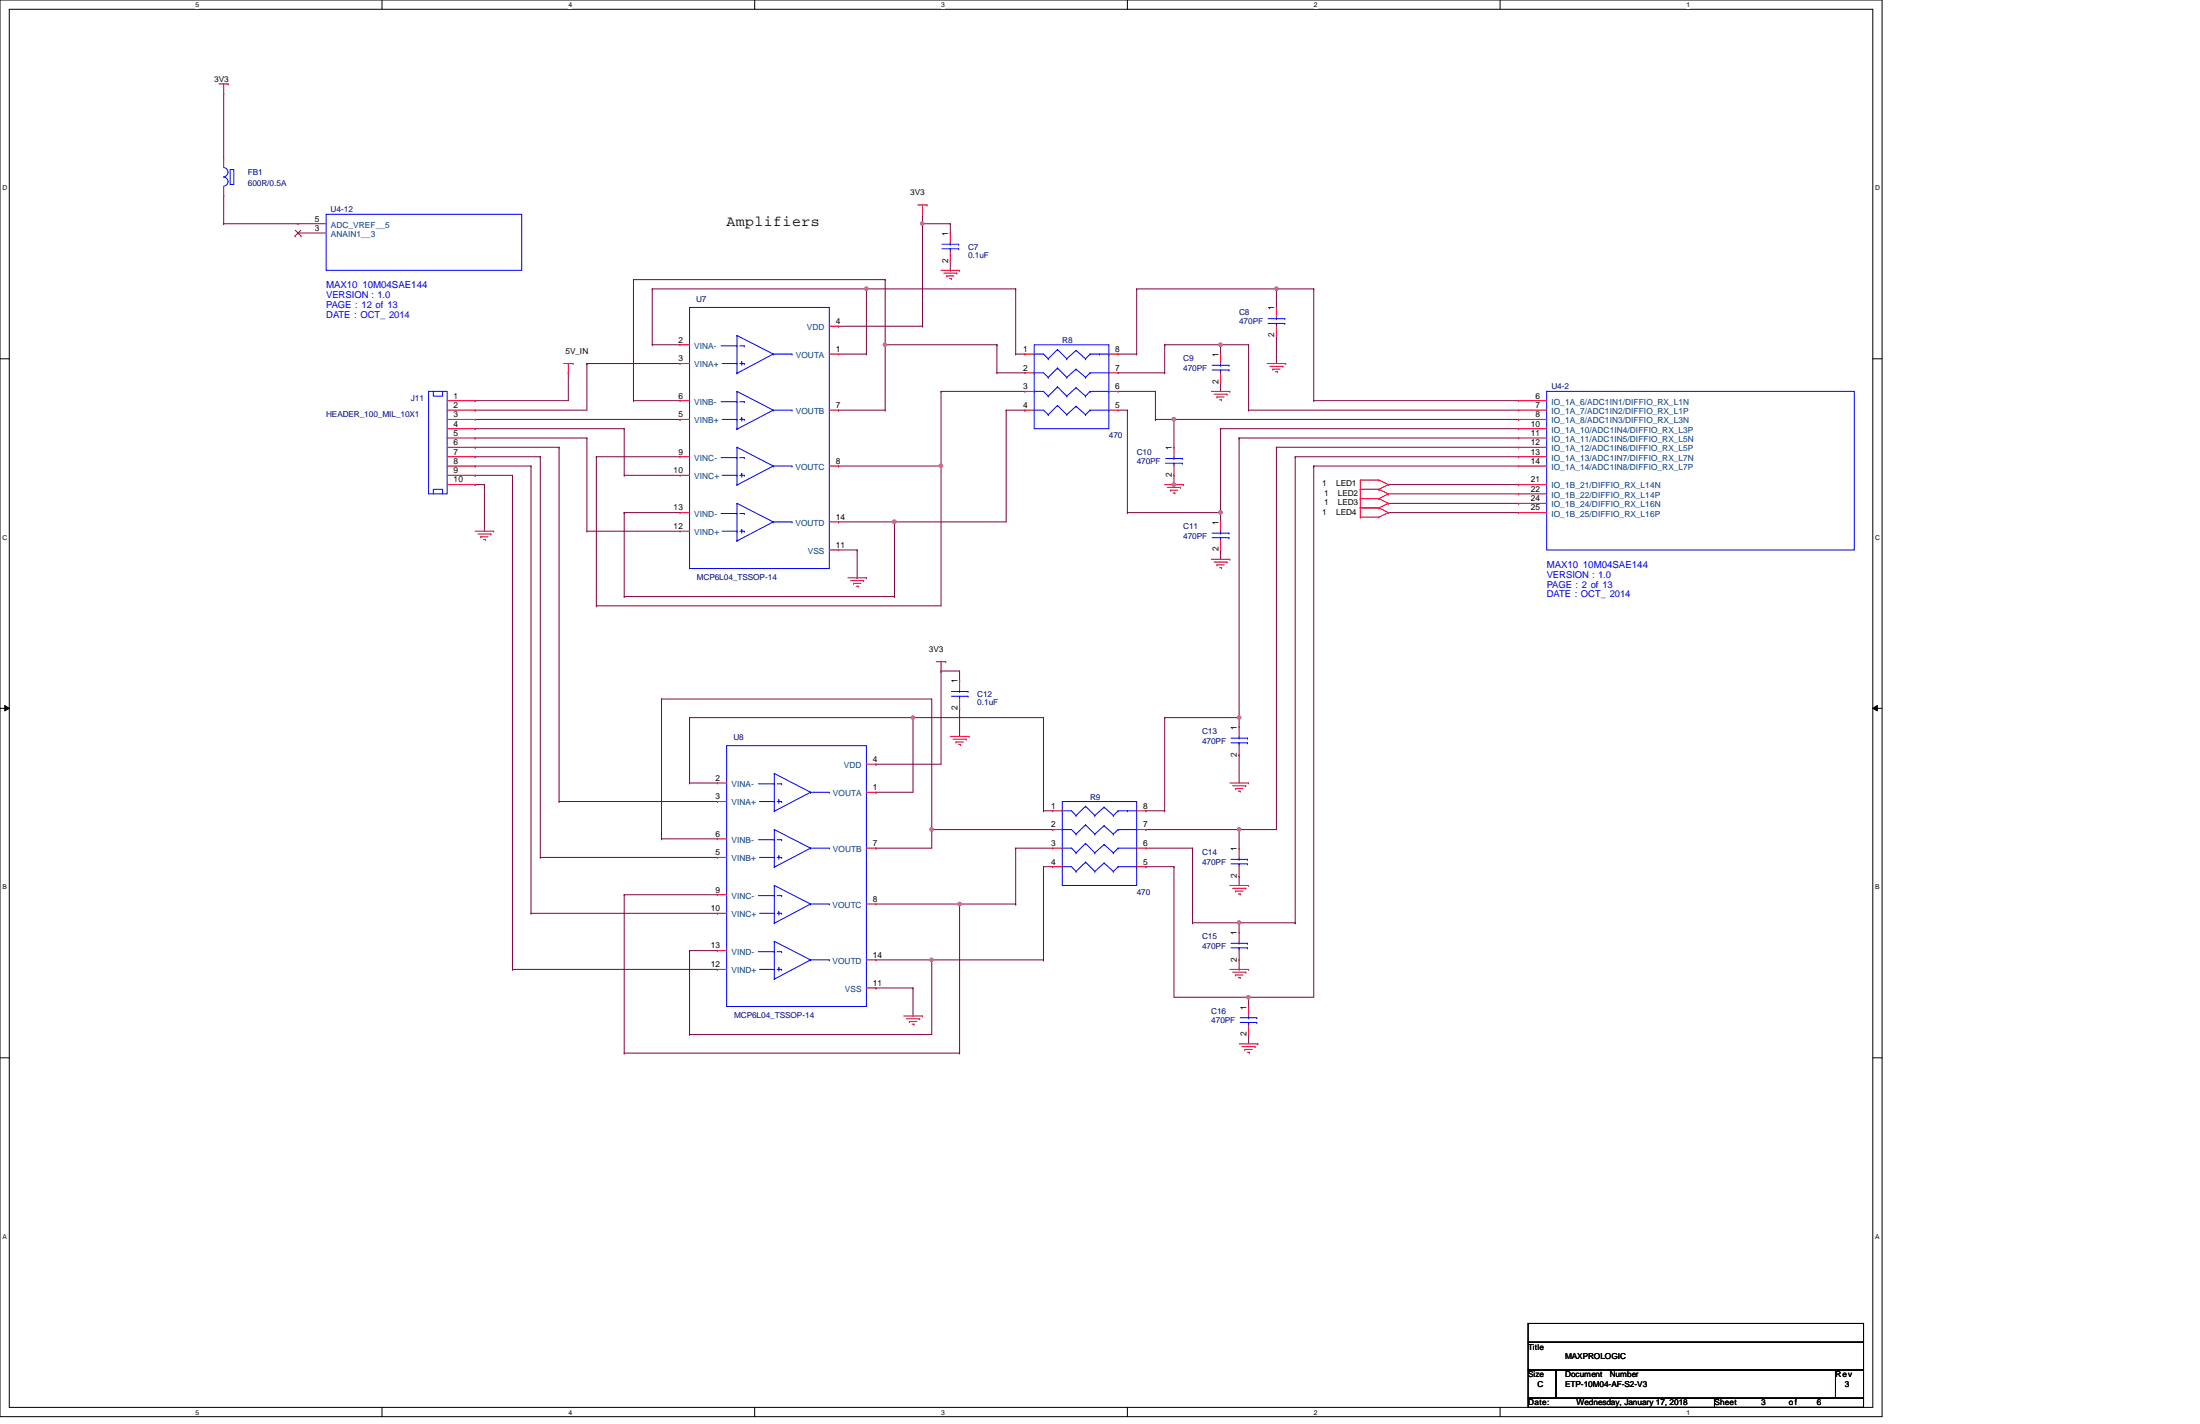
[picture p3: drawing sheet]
<svg xmlns="http://www.w3.org/2000/svg" width="432mm" height="279mm" viewBox="0 0 432 279" stroke-linecap="round" stroke-linejoin="round" font-family="sans-serif">
<path d="M0 0h369.4v278h-369.4zM1.8 1.8h365.8v274.3h-365.8z" fill="none" stroke="#000" stroke-width=".2"/>
<g fill="#fff">
<path d="M38.4 .2h.7v1.5h-.7z"/>
<path d="M38.4 276.4h.7v1.4h-.7z"/>
</g>
<path d="M75 0v1.8M75 276.1v1.9" fill="none" stroke="#000" stroke-width=".2"/>
<g fill="#fff">
<path d="M111.5 .2h.8v1.5h-.8z"/>
<path d="M111.5 276.4h.8v1.4h-.8z"/>
</g>
<path d="M148.1 0v1.8M148.1 276.1v1.9" fill="none" stroke="#000" stroke-width=".2"/>
<g fill="#fff">
<path d="M184.7 .2h.7v1.5h-.7z"/>
<path d="M184.7 276.4h.7v1.4h-.7z"/>
</g>
<path d="M221.3 0v1.8M221.3 276.1v1.9" fill="none" stroke="#000" stroke-width=".2"/>
<g fill="#fff">
<path d="M257.9 .2h.7v1.5h-.7z"/>
<path d="M257.9 276.4h.7v1.4h-.7z"/>
</g>
<path d="M294.4 0v1.8M294.4 276.1v1.9" fill="none" stroke="#000" stroke-width=".2"/>
<g fill="#fff">
<path d="M331 .2h.7v1.5h-.7z"/>
<path d="M331 276.4h.7v1.4h-.7z"/>
<path d="M.5 36.1h.9v1.5h-.9z"/>
<path d="M368 36.1h1v1.5h-1z"/>
<path d="M.5 104.7h.9v1.5h-.9z"/>
<path d="M368 104.7h1v1.5h-1z"/>
</g>
<path d="M0 70.4h1.8M367.6 70.4h1.8" fill="none" stroke="#000" stroke-width=".2"/>
<g fill="#fff">
<path d="M.5 173.3h.8v1.5h-.8z"/>
<path d="M368 173.3h.9v1.5h-.9z"/>
</g>
<path d="M0 139h1.8M.9 138.4l.9 .6-.9 .5zM367.6 139l.9-.6v1.1zM367.6 139h1.8" fill="none" stroke="#000" stroke-width=".2"/>
<path d="M.9 138.4l.9 .6-.9 .5zM367.6 139l.9-.6v1.1z" fill="#000"/>
<g fill="#fff">
<path d="M.5 241.9h.8v1.4h-.8z"/>
<path d="M368 241.9h.9v1.4h-.9z"/>
</g>
<path d="M0 207.6h1.8M367.6 207.6h1.8" fill="none" stroke="#000" stroke-width=".2"/>
<g fill="none" stroke="#800040" stroke-width=".2">
<path d="M124.3 54.9h.1M124.3 54.9v23.7M124.3 54.9h49.4M128 56.7h.1M128 56.7v10.9M128 56.7h71.3M170.1 56.7h.1M170.1 56.7v12.8M173.7 54.9h.1M199.3 56.7h.1M111.5 73.2h.1M111.5 73.2v5.4"/>
<path d="M115.2 71.3h.1M115.2 71.3v9.2h-21.9M115.2 71.3h18.3M124.3 78.6h.1M124.3 78.6h9.2M128 67.6h.1M128 67.6h5.5M164.6 69.5h5.5M170.1 69.5h.1M93.3 95.1h.1M93.3 87.8h.1M93.3 89.6h.1"/>
<path d="M93.3 91.4h.1M93.3 93.3h.1M93.3 84.1h.1M93.3 80.5h.1M93.3 95.1h1.8M93.3 87.8h16.4M93.3 89.6h12.7M93.3 91.4h10.9M93.3 93.3h7.3M93.3 84.1h29.2M95.1 95.1h.1M95.1 95.1v9.1"/>
<path d="M100.6 93.3h.1M100.6 93.3v96.9M104.2 91.4h.1M104.2 91.4v87.8M106 89.6h.1M106 89.6v78.6M109.7 87.8h.1M109.7 87.8v69.5M115.2 85.9h.1M115.2 85.9v18.3M117.1 89.6h.1M117.1 89.6h16.4"/>
<path d="M117.1 89.6v29.3M122.5 93.3h.1M122.5 84.1h.1M122.5 93.3h11M122.5 84.1v9.2M115.2 104.2h.1M115.2 104.2h18.3M117.1 118.9h.1M117.1 118.9h67.6M122.5 100.6h.1M122.5 117.1h.1M122.5 100.6v16.5"/>
<path d="M122.5 100.6h11M122.5 117.1h53.1M109.7 157.3h.1M109.7 157.3h31.1M104.2 179.2h.1M104.2 179.2h36.6M106 168.2h.1M106 168.2h34.8M100.6 190.2h.1M100.6 190.2h40.2"/>
</g>
<circle cx="170" cy="56.7" r=".35" fill="#f0f"/>
<circle cx="170" cy="56.7" r=".35" fill="none" stroke="#f0f" stroke-width=".2"/>
<g fill="none" stroke="#800040" stroke-width=".2">
<path d="M173.7 54.9v12.7M257.9 56.7h.1M257.9 56.7v21.9M93.3 78.6h.1M93.3 78.6h18.2M173.7 67.6h.1M173.7 67.6h22M195.7 67.6h.1M239.6 75h.1M239.6 67.6h.1M239.6 67.6v1.9M239.6 75v1.8"/>
<path d="M239.6 67.6h5.5M245.1 67.6h.1M245.1 67.6v12.9M257.9 78.6h.1M257.9 78.6h40.2M164.6 102.4h.1M164.6 102.4h11"/>
</g>
<circle cx="173.7" cy="67.6" r=".34" fill="#f0f"/>
<circle cx="173.7" cy="67.6" r=".34" fill="none" stroke="#f0f" stroke-width=".2"/>
<path d="M173.7 67.6v12.9M173.7 80.5h.1M239.6 107.9h.1M239.6 107.9v1.8M179.2 140.8h.1M179.2 140.8v14.6M179.2 140.8h25.6M204.8 140.8h.1" fill="none" stroke="#800040" stroke-width=".2"/>
<circle cx="179.2" cy="140.8" r=".34" fill="#f0f"/>
<circle cx="179.2" cy="140.8" r=".34" fill="none" stroke="#f0f" stroke-width=".2"/>
<path d="M182.9 137.2v25.6M135.3 153.6h.1M135.3 140.8h.1M135.3 153.6h5.5M135.3 140.8v12.8M182.9 162.8h.1" fill="none" stroke="#800040" stroke-width=".2"/>
<circle cx="182.8" cy="162.7" r=".34" fill="#f0f"/>
<circle cx="182.8" cy="162.7" r=".34" fill="none" stroke="#f0f" stroke-width=".2"/>
<g fill="none" stroke="#800040" stroke-width=".2">
<path d="M250.5 87.8h.1M250.5 87.8h47.6M250.5 87.8v75h-25.6M129.8 137.2h.1M129.8 137.2h53.1M129.8 137.2v27.4M184.7 131.7h.1M184.7 131.7h3.6M188.3 139h.1M188.3 139v5.5M129.8 164.6h.1M129.8 164.6h11"/>
<path d="M171.9 166.4h.1M171.9 166.4h11M243.2 162.8h.1M243.2 162.8v3.6"/>
</g>
<circle cx="243.2" cy="162.7" r=".34" fill="#f0f"/>
<circle cx="243.2" cy="162.7" r=".34" fill="none" stroke="#f0f" stroke-width=".2"/>
<g fill="none" stroke="#800040" stroke-width=".2">
<path d="M254.2 89.6h.1M254.2 89.6h43.9M254.2 89.6v91.5M257.9 91.4h.1M257.9 91.4h40.2M257.9 91.4v104.3h-12.8M184.7 131.7h.1M184.7 131.7v18.2M188.3 133.5h.1M188.3 131.7v1.8M243.2 148.1h.1M243.2 148.1v5.5"/>
<path d="M182.9 162.8h.1M182.9 162.8h23.7M182.9 162.8v3.6M206.6 162.8h.1M171.9 188.3h32.9M182.9 188.3h.1M182.9 188.3v14.7M204.8 188.3h.1M245.1 195.7h.1M254.2 181.1h.1"/>
</g>
<circle cx="182.8" cy="188.3" r=".34" fill="#f0f"/>
<circle cx="182.8" cy="188.3" r=".34" fill="none" stroke="#f0f" stroke-width=".2"/>
<path d="M171.9 177.4h16.4M188.3 177.4h.1M135.3 186.5h.1M135.3 186.5v16.5M179.2 193.8h.1M179.2 193.8v5.5M135.3 203h.1M135.3 203h47.6" fill="none" stroke="#800040" stroke-width=".2"/>
<circle cx="188.3" cy="177.4" r=".34" fill="#f0f"/>
<circle cx="188.3" cy="177.4" r=".34" fill="none" stroke="#f0f" stroke-width=".2"/>
<g fill="none" stroke="#800040" stroke-width=".2">
<path d="M243.2 85.9h.1M243.2 85.9v56.7M243.2 85.9h54.9M135.3 140.8h.1M135.3 140.8h43.9M171.9 155.4h.1M171.9 149.9h.1M171.9 155.4h7.3M171.9 149.9h12.8M228.6 140.8h14.6M243.2 140.8h.1M243.2 171.9h.1"/>
<path d="M243.2 171.9v1.8M135.3 186.5h.1M135.3 186.5h5.5M171.9 193.8h.1M171.9 193.8h7.3M245.1 195.7h.1M245.1 195.7v1.8"/>
</g>
<circle cx="243.2" cy="140.8" r=".34" fill="#f0f"/>
<circle cx="243.2" cy="140.8" r=".34" fill="none" stroke="#f0f" stroke-width=".2"/>
<g fill="none" stroke="#800040" stroke-width=".2">
<path d="M181.1 43.9h.1M181.1 42v1.9M223.1 56.7h27.4M250.5 56.7h.1M164.6 64h.1M164.6 64h16.5M164.6 80.5h.1M164.6 91.4h.1M164.6 80.5h9.1M164.6 91.4h20.1M122.5 175.6h.1M122.5 175.6h18.3"/>
<path d="M122.5 175.6v31M188.3 177.4h.1M188.3 177.4v29.2M188.3 177.4h11M199.3 177.4h.1M122.5 206.6h.1M122.5 206.6h65.8M188.3 206.6h.1"/>
</g>
<circle cx="250.5" cy="56.7" r=".35" fill="#f0f"/>
<circle cx="250.5" cy="56.7" r=".35" fill="none" stroke="#f0f" stroke-width=".2"/>
<path d="M250.5 56.7h.1M250.5 56.7v3.6M228.6 67.6h.1M228.6 67.6h11" fill="none" stroke="#800040" stroke-width=".2"/>
<circle cx="239.5" cy="67.6" r=".36" fill="#f0f"/>
<circle cx="239.5" cy="67.6" r=".36" fill="none" stroke="#f0f" stroke-width=".2"/>
<path d="M184.7 76.8v42.1M250.5 65.8h.1M250.5 65.8v5.5M184.7 91.4h.1M175.6 117.1h.1M175.6 102.4v14.7" fill="none" stroke="#800040" stroke-width=".2"/>
<circle cx="184.7" cy="91.4" r=".36" fill="#f0f"/>
<circle cx="184.7" cy="91.4" r=".36" fill="none" stroke="#f0f" stroke-width=".2"/>
<path d="M230.4 95.1h.1M230.4 93.3v1.8" fill="none" stroke="#800040" stroke-width=".2"/>
<circle cx="230.4" cy="95.1" r=".36" fill="#f0f"/>
<circle cx="230.4" cy="95.1" r=".36" fill="none" stroke="#f0f" stroke-width=".2"/>
<path d="M221.3 100.6h18.3M239.6 100.6h.1M239.6 100.6v1.8" fill="none" stroke="#800040" stroke-width=".2"/>
<circle cx="239.5" cy="100.5" r=".36" fill="#f0f"/>
<circle cx="239.5" cy="100.5" r=".36" fill="none" stroke="#f0f" stroke-width=".2"/>
<g fill="none" stroke="#800040" stroke-width=".2">
<path d="M43.9 18.3h.1M43.9 18.3v12.8M43.9 43.9h.1M43.9 43.9h14.6M250.5 56.7h.1M250.5 56.7h7.4M93.3 85.9h.1M93.3 82.3h40.2M93.3 85.9h21.9M133.5 82.3h.1M226.8 82.3h.1M226.8 82.3h3.6"/>
<path d="M245.1 80.5h.1M245.1 80.5h53M175.6 102.4h.1M175.6 102.4h21.9"/>
</g>
<circle cx="175.5" cy="102.4" r=".37" fill="#f0f"/>
<circle cx="175.5" cy="102.4" r=".37" fill="none" stroke="#f0f" stroke-width=".2"/>
<path d="M230.4 82.3h.1M230.4 82.3v5.5M230.4 82.3h67.7M239.6 84.1h.1M239.6 84.1v16.5M239.6 84.1h58.5M298.1 82.3h.1M243.2 190.2h.1M243.2 188.3v1.9" fill="none" stroke="#800040" stroke-width=".2"/>
<circle cx="230.4" cy="82.2" r=".36" fill="#f0f"/>
<circle cx="230.4" cy="82.2" r=".36" fill="none" stroke="#f0f" stroke-width=".2"/>
<g fill="none" stroke="#800040" stroke-width=".2">
<path d="M199.3 56.7h.1M199.3 56.7v12.8M223.1 56.7h.1M223.1 56.7v12.8M184.7 76.8h.1M184.7 76.8h16.5M195.7 73.2h.1M195.7 67.6h.1M195.7 73.2h5.5M195.7 67.6v5.6M199.3 69.5h.1M199.3 69.5h1.9"/>
<path d="M219.5 69.5h3.6M219.5 73.2h9.1M219.5 76.8h7.3M223.1 69.5h.1M226.8 76.8h.1M226.8 76.8v5.5M228.6 73.2h.1M228.6 67.6h.1M228.6 67.6v5.6M197.5 80.5h.1M197.5 80.5v21.9M197.5 80.5h3.7"/>
<path d="M201.2 80.5h.1M219.5 80.5h1.8M221.3 80.5h.1M221.3 80.5v20.1M226.8 82.3h.1M221.3 100.6h.1M204.8 159.1h.1M204.8 140.8h.1M204.8 159.1h1.8M204.8 140.8v18.3M199.3 166.4h.1M199.3 177.4h.1"/>
<path d="M199.3 166.4v11M199.3 166.4h7.3M204.8 170.1h.1M204.8 170.1v18.2M204.8 170.1h1.8M204.8 188.3h.1M230.4 195.7h14.7M245.1 195.7h.1"/>
</g>
<circle cx="245" cy="195.7" r=".34" fill="#f0f"/>
<circle cx="245" cy="195.7" r=".34" fill="none" stroke="#f0f" stroke-width=".2"/>
<path d="M224.9 170.1h.1M224.9 170.1h5.5M224.9 166.4h9.2M230.4 170.1h.1M230.4 170.1v25.6M234.1 166.4h.1M234.1 166.4v14.7M234.1 181.1h.1M234.1 181.1h9.1M243.2 181.1h.1" fill="none" stroke="#800040" stroke-width=".2"/>
<circle cx="243.2" cy="181" r=".34" fill="#f0f"/>
<circle cx="243.2" cy="181" r=".34" fill="none" stroke="#f0f" stroke-width=".2"/>
<path d="M181.1 43.9h.1M181.1 43.9h5.4M186.5 53h.1M186.5 43.9h.1M186.5 43.9v1.8M186.5 51.2v1.8M224.9 159.1h3.7M228.6 159.1h.1M228.6 140.8h.1M228.6 140.8v18.3" fill="none" stroke="#800040" stroke-width=".2"/>
<circle cx="181" cy="43.9" r=".34" fill="#f0f"/>
<circle cx="181" cy="43.9" r=".34" fill="none" stroke="#f0f" stroke-width=".2"/>
<g fill="none" stroke="#800040" stroke-width=".2">
<path d="M43.9 38.4h.1M43.9 38.4v5.5M181.1 43.9v20.1M181.1 64h.1M230.4 95.5h.1M230.4 95.1v.4M272.5 95.1h.1M272.5 96.9h.1M272.5 98.8h.1M272.5 95.1h25.6M272.5 96.9h25.6M272.5 98.8h25.6"/>
<path d="M164.6 107.9h3.6M168.2 107.9h.1M168.2 113.4h.1M168.2 107.9v5.5M272.5 100.6h.1M272.5 100.6h25.6M243.2 181.1h.1M243.2 181.1v1.8M243.2 181.1h11M254.2 181.1h.1M245.1 203h.1M245.1 203v1.8"/>
</g>
<g fill="none" stroke="#f00" stroke-width=".2">
<path d="M43 16.5h1.8M43.9 18.3h.1M43.9 16.5v1.8M44.8 16.5h.1M43.9 38.4h.1M43.9 31.1h.1M43.9 31.1v1.8M43.9 36.6v1.8M58.5 43.9h.1M58.5 45.7h.1M58.5 43.9h5.5M58.5 45.7h5.5"/>
<path d="M180.1 40.2h1.8M181.1 42h.1M181.1 40.2v1.8M181.9 40.2h.1M184.7 53h3.6M185.3 53.6h2.5M185.8 54.1h.1M185.8 54.1h1.4M186.4 54.7h.3M186.5 45.7h.1M186.5 51.2h.1M186.5 45.7v1.8"/>
<path d="M186.5 49.4v1.8M186.7 54.7h.1M187.8 53.6h.1M188.3 53h.1M87.8 78.6h5.5M93.3 78.6h.1M110.6 71.3h1.9M111.5 73.2h.1M111.5 71.3v1.9M112.5 71.3h.1M133.5 67.6h.1M133.5 71.3h.1"/>
<path d="M133.5 78.6h.1M133.5 71.3h1.8M133.5 78.6h1.8M133.5 67.6h1.8M162.8 69.5h1.8M162.8 64h1.8M164.6 69.5h.1M164.6 64h.1M201.2 69.5h.1M201.2 73.2h.1M201.2 76.8h.1M201.2 76.8h1.8"/>
<path d="M201.2 69.5h1.8M201.2 73.2h1.8M217.6 76.8h1.9M217.6 69.5h1.9M217.6 73.2h1.9M219.5 69.5h.1M219.5 76.8h.1M219.5 73.2h.1M237.7 76.8h3.7M238.3 77.3h2.5M238.8 77.9h.1M238.8 77.9h1.5"/>
<path d="M239.4 78.4h.3M239.6 69.5h.1M239.6 75h.1M239.6 69.5v1.8M239.6 73.2v1.8M239.7 78.4h.1M240.8 77.3h.1M241.4 76.8h.1M248.7 71.3h3.6M249.3 71.9h2.5M249.8 72.4h.1M249.8 72.4h1.4"/>
<path d="M250.4 72.9h.3M250.5 60.3h.1M250.5 65.8h.1M250.5 60.3v1.9M250.5 64v1.8M250.7 72.9h.1M251.8 71.9h.1M252.3 71.3h.1M298.1 78.6h.1M298.1 78.6h5.5M87.8 95.1h5.5M87.8 80.5h5.5"/>
<path d="M87.8 82.3h5.5M87.8 84.1h5.5M87.8 85.9h5.5M87.8 87.8h5.5M87.8 89.6h5.5M87.8 91.4h5.5M87.8 93.3h5.5M93.3 80.5h.1M93.3 82.3h.1M93.3 84.1h.1M93.3 85.9h.1M93.3 87.8h.1"/>
<path d="M93.3 89.6h.1M93.3 91.4h.1M93.3 93.3h.1M93.3 95.1h.1M133.5 82.3h.1M133.5 89.6h.1M133.5 93.3h.1M133.5 82.3h1.8M133.5 89.6h1.8M133.5 93.3h1.8M162.8 80.5h1.8M162.8 91.4h1.8"/>
<path d="M164.6 80.5h.1M164.6 91.4h.1M201.2 80.5h.1M201.2 80.5h1.8M217.6 80.5h1.9M219.5 80.5h.1M228.6 95.1h3.6M229.2 95.6h2.5M229.7 96.2h.1M229.7 96.2h1.4M230.3 96.7h.3M230.4 87.8h.1"/>
<path d="M230.4 93.3h.1M230.4 87.8v1.8M230.4 91.4v1.9M230.6 96.7h.1M231.7 95.6h.1M232.2 95.1h.1M267 94.2h.1M267 96h.1M267 97.8h.1M267 99.7h.1M267 94.2h3.6M267 94.2v7.3"/>
<path d="M267 96h3.6M267 97.8h3.6M267 99.7h3.6M270.6 94.2h.1M270.6 96h.1M270.6 97.8h.1M270.6 99.7h.1M270.6 94.2l1.9 .9M270.6 96l1.9 .9M270.6 97.8l1.9 1M270.6 99.7l1.9 .9M272.5 95.1h.1"/>
<path d="M272.5 96.9h.1M272.5 98.8h.1M272.5 95.1l-1.9 .9M272.5 96.9l-1.9 .9M272.5 98.8l-1.9 .9M298.1 80.5h.1M298.1 82.3h.1M298.1 84.1h.1M298.1 85.9h.1M298.1 87.8h.1M298.1 89.6h.1M298.1 91.4h.1"/>
<path d="M298.1 95.1h.1M298.1 96.9h.1M298.1 98.8h.1M298.1 95.1h5.5M298.1 80.5h5.5M298.1 82.3h5.5M298.1 84.1h5.5M298.1 85.9h5.5M298.1 87.8h5.5M298.1 89.6h5.5M298.1 91.4h5.5M298.1 96.9h5.5"/>
<path d="M298.1 98.8h5.5M93.3 104.2h3.6M93.8 104.8h2.6M94.4 105.3h.1M94.4 105.3h1.4M94.9 105.9h.4M95.3 105.9h.1M96.4 104.8h.1M96.9 104.2h.1M133.5 100.6h.1M133.5 104.2h.1M133.5 104.2h1.8"/>
<path d="M133.5 100.6h1.8M162.8 102.4h1.8M162.8 107.9h1.8M164.6 102.4h.1M164.6 107.9h.1M166.4 113.4h3.7M167 113.9h2.5M167.5 114.5h.1M167.5 114.5h1.5M168.1 115h.3M168.4 115h.1M169.5 113.9h.1"/>
<path d="M170.1 113.4h.1M237.7 109.7h3.7M238.3 110.3h2.5M238.8 110.8h.1M238.8 110.8h1.5M239.4 111.4h.3M239.6 102.4h.1M239.6 107.9h.1M239.6 102.4v1.8M239.6 106v1.9M239.7 111.4h.1M240.8 110.3h.1"/>
<path d="M241.4 109.7h.1M267 101.5h.1M267 101.5h3.6M270.6 101.5h.1M272.5 100.6h.1M272.5 100.6l-1.9 .9M298.1 100.6h.1M298.1 100.6h5.5M183.8 129.8h1.8M184.7 131.7h.1M184.7 129.8v1.9M185.6 129.8h.1"/>
<path d="M188.3 133.5h.1M188.3 139h.1M188.3 133.5v1.8M188.3 137.2v1.8M140.8 153.6h.1M140.8 157.3h.1M140.8 153.6h1.8M140.8 157.3h1.8M170.1 155.4h1.8M170.1 149.9h1.8M171.9 155.4h.1M171.9 149.9h.1"/>
<path d="M186.5 144.5h3.7M187.1 145h2.6M187.6 145.6h.1M187.6 145.6h1.5M188.2 146.1h.4M188.6 146.1h.1M189.7 145h.1M190.2 144.5h.1M206.6 159.1h.1M206.6 159.1h1.9M223.1 159.1h1.8M224.9 159.1h.1"/>
<path d="M241.4 153.6h3.7M241.9 154.2h2.6M242.5 154.7h.1M242.5 154.7h1.5M243 155.2h.4M243.2 142.6h.1M243.2 148.1h.1M243.2 142.6v1.9M243.2 146.3v1.8M243.4 155.2h.1M244.5 154.2h.1M245.1 153.6h.1"/>
<path d="M140.8 164.6h.1M140.8 168.2h.1M140.8 175.6h.1M140.8 179.2h.1M140.8 164.6h1.8M140.8 168.2h1.8M140.8 175.6h1.8M140.8 179.2h1.8M170.1 166.4h1.8M170.1 177.4h1.8M171.9 166.4h.1M171.9 177.4h.1"/>
<path d="M206.6 162.8h.1M206.6 166.4h.1M206.6 170.1h.1M206.6 166.4h1.9M206.6 162.8h1.9M206.6 170.1h1.9M223.1 166.4h1.8M223.1 162.8h1.8M223.1 170.1h1.8M224.9 170.1h.1M224.9 166.4h.1M224.9 162.8h.1"/>
<path d="M241.4 173.7h3.7M241.9 174.3h2.6M242.5 174.8h.1M242.5 174.8h1.5M243 175.4h.4M243.2 166.4h.1M243.2 171.9h.1M243.2 166.4v1.8M243.2 170.1v1.8M243.4 175.4h.1M244.5 174.3h.1M245.1 173.7h.1"/>
<path d="M140.8 186.5h.1M140.8 190.2h.1M140.8 190.2h1.8M140.8 186.5h1.8M170.1 188.3h1.8M170.1 193.8h1.8M171.9 188.3h.1M171.9 193.8h.1M177.4 199.3h3.7M177.9 199.9h2.6M180.5 199.9h.1M181.1 199.3h.1"/>
<path d="M241.4 190.2h3.7M241.9 190.8h2.6M242.5 191.3h.1M242.5 191.3h1.5M243 191.8h.4M243.2 182.9h.1M243.2 188.3h.1M243.2 182.9v1.8M243.2 186.5v1.8M243.4 191.8h.1M244.5 190.8h.1M245.1 190.2h.1"/>
<path d="M245.1 197.5h.1M245.1 197.5v1.8M178.5 200.4h.1M178.5 200.4h1.5M179 201h.4M179.4 201h.1M243.2 204.8h3.7M243.8 205.4h2.5M244.3 205.9h.1M244.3 205.9h1.5M244.9 206.5h.3M245.1 203h.1"/>
<path d="M245.1 201.2v1.8M245.2 206.5h.1M246.3 205.4h.1M246.9 204.8h.1"/>
</g>
<path d="M299.9 259.7h65.9v3.7h-65.9zM299.9 263.4h65.9v5.4h-65.9zM299.9 268.8h5.5v5.5h-5.5zM299.9 274.3h36.6v1.8h-36.6zM305.4 268.8h54.9v5.5h-54.9zM336.5 274.3h29.3v1.8h-29.3zM360.3 268.8h5.5v5.5h-5.5z" fill="none" stroke="#000" stroke-width=".2"/>
<g fill="none" stroke="#00f" stroke-width=".2">
<path d="M43.9 34.8a.89 .89 0 0 1 .8 .9 .89 .89 0 0 1-.8 .8M43.9 32.9a.91 .91 0 0 1 .8 .9 .91 .91 0 0 1-.8 .9M45.2 33.3h.7v2.9h-.7zM64 42h38.4v11h-38.4zM184.9 48.8h3.3M184.9 47.9h3.3M186.5 47.9h.1M186.5 48.8h.1M186.5 47.5v.4M186.5 48.8v.6M188.2 48.8h.1M188.2 47.9h.1"/>
<path d="M84.1 76.8h3.7v20.1h-3.7zM85 76.8v.9h1.9v-.9M135.3 60.3h27.5v51.2h-27.5zM141.5 67.9h3.2M141.5 78.8h3.2M141.7 71.3h3M144.7 73.2h.1M144.7 65.8h.1M144.7 71.3h.1M144.7 67.9h.1M144.7 78.8h.1M144.7 76.8h.1"/>
<path d="M144.7 65.8v7.4M144.7 76.8v7.3M144.7 65.8l7.1 3.7M144.7 76.8l7.1 3.7M145.2 71.3h.9M145.2 67.9h.9M145.2 78.8h.9M145.6 71h.1M145.6 71v.7M146.1 67.9h.1M146.1 71.3h.1M146.1 78.8h.1"/>
<path d="M151.6 69.5h3.8M151.8 69.5h.1M151.8 69.5l-7.1 3.7M155.4 69.5h.1M203 67.6h14.6v16.5h-14.6zM203 76.8h.1M203 73.2h.1M203 69.5h.1M203 69.5h1.8l.9 .9M203 73.2h1.8l.9 .8M203 76.8h1.8l.9 .9M205.7 70.4h.1"/>
<path d="M205.7 74h.1M205.7 77.7h.1M207.6 68.6h.1M207.6 72.2h.1M207.6 75.9h.1M207.6 79.5h.1M207.6 72.2l1.8 1.8M207.6 68.6l-1.9 1.8M207.6 68.6l1.8 1.8M207.6 79.5l-1.9 1.9M207.6 72.2l-1.9 1.8M207.6 75.9l1.8 1.8"/>
<path d="M207.6 79.5l1.8 1.9M207.6 75.9l-1.9 1.8M209.4 70.4h.1M209.4 74h.1M209.4 77.7h.1M211.2 68.7h.1M211.2 72.4h.1M211.2 76.1h.1M211.2 79.7h.1M211.2 68.7l-1.8 1.7M211.2 68.7l1.9 1.7M211.2 72.4l-1.8 1.6"/>
<path d="M211.2 72.4l1.9 1.6M211.2 76.1l-1.8 1.6M211.2 76.1l1.9 1.6M211.2 79.7l1.9 1.7M211.2 79.7l-1.8 1.7M213.1 70.4h.1M213.1 74h.1M213.1 77.7h.1M214 69.5h.1M214 73.2h.1M214 76.8h.1M214 69.5h3.6"/>
<path d="M214 73.2h3.6M214 69.5l-.9 .9M214 73.2l-.9 .8M214 76.8l-.9 .9M214 76.8h3.6M215.8 69.5h.1M217.6 69.5h.1M217.6 76.8h.1M217.6 73.2h.1M237.9 72.6h3.3M237.9 71.7h3.3M239.6 71.7h.1"/>
<path d="M239.6 72.6h.1M239.6 71.3v.4M239.6 72.6v.6M241.2 72.6h.1M241.2 71.7h.1M248.9 63.5h3.3M248.9 62.5h3.3M250.5 62.5h.1M250.5 63.5h.1M250.5 62.2v.3M250.5 63.5v.5M252.2 63.5h.1"/>
<path d="M252.2 62.5h.1M303.6 76.8h60.3v31.1h-60.3zM85 96.9v-.9h1.9v.9M141.5 89.8h3.2M141.7 82.3h3M141.7 93.3h3M144.7 82.3h.1M144.7 84.1h.1M144.7 95.1h.1M144.7 93.3h.1M144.7 89.8h.1M144.7 87.8h.1"/>
<path d="M144.7 98.8h.1M144.7 87.8v7.3M144.7 98.8v7.2M144.7 87.8l7.1 3.6M144.7 98.8l7.1 3.6M145.2 82.3h.9M145.2 93.3h.9M145.2 89.8h.9M145.6 81.9h.1M145.6 92.9h.1M145.6 81.9v.7M145.6 92.9v.7"/>
<path d="M146.1 82.3h.1M146.1 93.3h.1M146.1 89.8h.1M151.6 80.5h3.8M151.6 91.4h3.8M151.8 80.5h.1M151.8 91.4h.1M151.8 80.5l-7.1 3.6M151.8 91.4l-7.1 3.7M155.4 80.5h.1M155.4 91.4h.1M203 80.5h.1"/>
<path d="M203 80.5h1.8l.9 .9M205.7 81.4h.1M209.4 81.4h.1M213.1 81.4h.1M214 80.5h.1M214 80.5h3.6M214 80.5l-.9 .9M217.6 80.5h.1M228.8 90.9h3.3M228.8 90h3.3M230.4 90h.1M230.4 90.9h.1"/>
<path d="M230.4 89.6v.4M230.4 90.9v.5M232.1 90.9h.1M232.1 90h.1M141.5 100.8h3.2M141.7 104.2h3M144.7 106h.1M144.7 104.2h.1M144.7 100.8h.1M145.2 104.2h.9M145.2 100.8h.9M145.6 103.9h.1"/>
<path d="M145.6 103.9v.7M146.1 104.2h.1M146.1 100.8h.1M151.6 102.4h3.8M151.8 102.4h.1M151.8 102.4l-7.1 3.6M155.4 102.4h.1M237.9 105.5h3.3M237.9 104.6h3.3M239.6 104.6h.1M239.6 105.5h.1M239.6 104.2v.4"/>
<path d="M239.6 105.5v.5M241.2 105.5h.1M241.2 104.6h.1M186.7 136.6h3.3M186.7 135.7h3.3M188.3 135.7h.1M188.3 136.6h.1M188.3 135.3v.4M188.3 136.6v.6M190 136.6h.1M190 135.7h.1M142.6 146.3h27.5v51.2h-27.5z"/>
<path d="M148.8 153.8h3.2M149.1 157.3h2.9M152 159.1h.1M152 151.8h.1M152 157.3h.1M152 153.8h.1M152 151.8v7.3M152 151.8l7.1 3.6M152.5 157.3h.9M152.5 153.8h.9M152.9 156.9h.1M152.9 156.9v.7"/>
<path d="M153.4 153.8h.1M153.4 157.3h.1M158.9 155.4h3.9M159.1 155.4h.1M159.1 155.4l-7.1 3.7M162.8 155.4h.1M208.5 157.3h14.6v16.4h-14.6zM208.5 159.1h.1M208.5 159.1h1.8l.9 .9M213.1 158.2h.1M213.1 158.2l-1.9 1.8M213.1 158.2l1.8 1.8"/>
<path d="M216.7 158.4h.1M216.7 158.4l-1.8 1.6M216.7 158.4l1.8 1.6M219.5 159.1h.1M219.5 159.1h3.6M219.5 159.1l-1 .9M221.3 159.1h.1M223.1 159.1h.1M241.6 145.8h3.3M241.6 144.8h3.3M243.2 144.8h.1M243.2 145.8h.1"/>
<path d="M243.2 144.5v.3M243.2 145.8v.5M244.9 145.8h.1M244.9 144.8h.1M148.8 164.8h3.2M148.8 175.7h3.2M149.1 168.2h2.9M149.1 179.2h2.9M152 164.8h.1M152 168.2h.1M152 170.1h.1M152 162.8h.1"/>
<path d="M152 179.2h.1M152 175.7h.1M152 173.7h.1M152 162.8v7.3M152 173.7v7.4M152 162.8l7.1 3.6M152 173.7l7.1 3.7M152.5 164.8h.9M152.5 168.2h.9M152.5 179.2h.9M152.5 175.7h.9M152.9 167.9h.1"/>
<path d="M152.9 178.9h.1M152.9 167.9v.7M152.9 178.9v.7M153.4 164.8h.1M153.4 168.2h.1M153.4 179.2h.1M153.4 175.7h.1M158.9 166.4h3.9M158.9 177.4h3.9M159.1 166.4h.1M159.1 177.4h.1M159.1 166.4l-7.1 3.7"/>
<path d="M159.1 177.4l-7.1 3.7M162.8 166.4h.1M162.8 177.4h.1M208.5 170.1h.1M208.5 166.4h.1M208.5 162.8h.1M208.5 170.1h1.8l.9 .9M208.5 166.4h1.8l.9 .9M208.5 162.8h1.8l.9 .9M211.2 160h.1M211.2 163.7h.1M211.2 167.3h.1"/>
<path d="M211.2 171h.1M213.1 161.8h.1M213.1 165.5h.1M213.1 169.2h.1M213.1 165.5l-1.9 1.8M213.1 161.8l-1.9 1.9M213.1 161.8l1.8 1.9M213.1 165.5l1.8 1.8M213.1 169.2l1.8 1.8M213.1 169.2l-1.9 1.8M214.9 160h.1M214.9 163.7h.1"/>
<path d="M214.9 167.3h.1M214.9 171h.1M216.7 162h.1M216.7 165.7h.1M216.7 169.3h.1M216.7 162l-1.8 1.7M216.7 162l1.8 1.7M216.7 165.7l-1.8 1.6M216.7 165.7l1.8 1.6M216.7 169.3l1.8 1.7M216.7 169.3l-1.8 1.7M218.5 160h.1"/>
<path d="M218.5 163.7h.1M218.5 167.3h.1M218.5 171h.1M219.5 162.8h.1M219.5 166.4h.1M219.5 170.1h.1M219.5 170.1h3.6M219.5 166.4h3.6M219.5 162.8l-1 .9M219.5 166.4l-1 .9M219.5 170.1l-1 .9M219.5 162.8h3.6"/>
<path d="M223.1 170.1h.1M223.1 166.4h.1M223.1 162.8h.1M241.6 169.5h3.3M241.6 168.6h3.3M243.2 168.6h.1M243.2 169.5h.1M243.2 168.2v.4M243.2 169.5v.6M244.9 169.5h.1M244.9 168.6h.1M148.8 186.7h3.2"/>
<path d="M149.1 190.2h2.9M152 181.1h.1M152 192h.1M152 190.2h.1M152 186.7h.1M152 184.7h.1M152 184.7v7.3M152 184.7l7.1 3.6M152.5 190.2h.9M152.5 186.7h.9M152.9 189.8h.1M152.9 189.8v.7"/>
<path d="M153.4 190.2h.1M153.4 186.7h.1M158.9 188.3h3.9M159.1 188.3h.1M159.1 188.3l-7.1 3.7M162.8 188.3h.1M241.6 186h3.3M241.6 185.1h3.3M243.2 185.1h.1M243.2 186h.1M243.2 184.7v.4M243.2 186v.5"/>
<path d="M243.4 199.7h3.3M244.9 186h.1M244.9 185.1h.1M245.1 199.7h.1M245.1 199.3v.4M246.7 199.7h.1M243.4 200.6h3.3M245.1 200.6h.1M245.1 200.6v.6M246.7 200.6h.1"/>
</g>
<path d="M57.9 46.3h.1M58 45.2l1.1 1.1M59.1 45.2l-1.2 1.1M59.1 46.3h.1" fill="none" stroke="#804000" stroke-width=".2"/>
<circle cx="170" cy="56.7" r=".35" fill="#f0f"/>
<circle cx="170" cy="56.7" r=".35" fill="none" stroke="#f0f" stroke-width=".2"/>
<circle cx="173.7" cy="67.6" r=".34" fill="#f0f"/>
<circle cx="173.7" cy="67.6" r=".34" fill="none" stroke="#f0f" stroke-width=".2"/>
<circle cx="179.2" cy="140.8" r=".34" fill="#f0f"/>
<circle cx="179.2" cy="140.8" r=".34" fill="none" stroke="#f0f" stroke-width=".2"/>
<circle cx="182.8" cy="162.7" r=".34" fill="#f0f"/>
<circle cx="182.8" cy="162.7" r=".34" fill="none" stroke="#f0f" stroke-width=".2"/>
<circle cx="243.2" cy="162.7" r=".34" fill="#f0f"/>
<circle cx="243.2" cy="162.7" r=".34" fill="none" stroke="#f0f" stroke-width=".2"/>
<circle cx="182.8" cy="188.3" r=".34" fill="#f0f"/>
<circle cx="182.8" cy="188.3" r=".34" fill="none" stroke="#f0f" stroke-width=".2"/>
<circle cx="188.3" cy="177.4" r=".34" fill="#f0f"/>
<circle cx="188.3" cy="177.4" r=".34" fill="none" stroke="#f0f" stroke-width=".2"/>
<circle cx="243.2" cy="140.8" r=".34" fill="#f0f"/>
<circle cx="243.2" cy="140.8" r=".34" fill="none" stroke="#f0f" stroke-width=".2"/>
<circle cx="250.5" cy="56.7" r=".35" fill="#f0f"/>
<circle cx="250.5" cy="56.7" r=".35" fill="none" stroke="#f0f" stroke-width=".2"/>
<circle cx="239.5" cy="67.6" r=".36" fill="#f0f"/>
<circle cx="239.5" cy="67.6" r=".36" fill="none" stroke="#f0f" stroke-width=".2"/>
<circle cx="184.7" cy="91.4" r=".36" fill="#f0f"/>
<circle cx="184.7" cy="91.4" r=".36" fill="none" stroke="#f0f" stroke-width=".2"/>
<circle cx="230.4" cy="95.1" r=".36" fill="#f0f"/>
<circle cx="230.4" cy="95.1" r=".36" fill="none" stroke="#f0f" stroke-width=".2"/>
<circle cx="239.5" cy="100.5" r=".36" fill="#f0f"/>
<circle cx="239.5" cy="100.5" r=".36" fill="none" stroke="#f0f" stroke-width=".2"/>
<circle cx="175.5" cy="102.4" r=".37" fill="#f0f"/>
<circle cx="175.5" cy="102.4" r=".37" fill="none" stroke="#f0f" stroke-width=".2"/>
<circle cx="230.4" cy="82.2" r=".36" fill="#f0f"/>
<circle cx="230.4" cy="82.2" r=".36" fill="none" stroke="#f0f" stroke-width=".2"/>
<circle cx="245" cy="195.7" r=".34" fill="#f0f"/>
<circle cx="245" cy="195.7" r=".34" fill="none" stroke="#f0f" stroke-width=".2"/>
<circle cx="243.2" cy="181" r=".34" fill="#f0f"/>
<circle cx="243.2" cy="181" r=".34" fill="none" stroke="#f0f" stroke-width=".2"/>
<circle cx="181" cy="43.9" r=".34" fill="#f0f"/>
<circle cx="181" cy="43.9" r=".34" fill="none" stroke="#f0f" stroke-width=".2"/>
<text font-size="2.9" x="142.6" y="44.4">Amplifiers</text>
<g font-size="1.9" fill="#00f">
<text x="64" y="56.6">MAX10 10M04SAE144</text>
<text x="64" y="58.5">VERSION : 1.0</text>
<text x="64" y="60.4">PAGE : 12 of 13</text>
<text x="64" y="62.3">DATE : OCT_ 2014</text>
<text x="303.6" y="111.4">MAX10 10M04SAE144</text>
<text x="303.6" y="113.4">VERSION : 1.0</text>
<text x="303.6" y="115.3">PAGE : 2 of 13</text>
<text x="303.6" y="117.2">DATE : OCT_ 2014</text>
</g>
<g font-size="1.7">
<text x="61.8" y="43.5">5</text>
<text x="61.8" y="45.3">3</text>
<text x="186.1" y="46.3" transform="rotate(-90 186.1 46.3)">1</text>
<text x="186.1" y="51.5" transform="rotate(-90 186.1 51.5)">2</text>
<text x="164" y="63.6">4</text>
<text x="250.1" y="60.9" transform="rotate(-90 250.1 60.9)">1</text>
<text x="133.1" y="67.2">2</text>
<text x="133.1" y="70.9">3</text>
<text x="164" y="69">1</text>
<text x="200.8" y="69">1</text>
<text x="218.9" y="69">8</text>
<text x="239.1" y="70.1" transform="rotate(-90 239.1 70.1)">1</text>
<text x="250.1" y="66.2" transform="rotate(-90 250.1 66.2)">2</text>
<text x="200.8" y="72.7">2</text>
<text x="200.8" y="76.4">3</text>
<text x="218.9" y="76.4">6</text>
<text x="218.9" y="72.7">7</text>
<text x="239.1" y="75.3" transform="rotate(-90 239.1 75.3)">2</text>
<text x="89" y="78.2">1</text>
<text x="89" y="80.1">2</text>
<text x="89" y="81.9">3</text>
<text x="89" y="83.7">4</text>
<text x="133.1" y="78.2">6</text>
<text x="133.1" y="81.9">5</text>
<text x="164" y="80.1">7</text>
<text x="200.8" y="80.1">4</text>
<text x="218.9" y="80.1">5</text>
<text x="300.4" y="83.7">10</text>
<text x="301.4" y="78.2">6</text>
<text x="301.4" y="80.1">7</text>
<text x="301.4" y="81.9">8</text>
<text x="89" y="85.5">5</text>
<text x="89" y="87.3">6</text>
<text x="89" y="89.2">7</text>
<text x="133.1" y="89.2">9</text>
<text x="230" y="88.3" transform="rotate(-90 230 88.3)">1</text>
<text x="300.4" y="85.5">11</text>
<text x="300.4" y="87.3">12</text>
<text x="300.4" y="89.2">13</text>
<text x="89" y="91">8</text>
<text x="89" y="92.8">9</text>
<text x="89" y="94.7">10</text>
<text x="132.2" y="92.8">10</text>
<text x="164" y="91">8</text>
<text x="230" y="93.6" transform="rotate(-90 230 93.6)">2</text>
<text x="300.4" y="91">14</text>
<text x="300.4" y="94.7">21</text>
<text x="132.2" y="100.2">13</text>
<text x="164" y="102">14</text>
<text x="300.4" y="96.5">22</text>
<text x="300.4" y="98.3">24</text>
<text x="300.4" y="100.2">25</text>
<text x="132.2" y="103.8">12</text>
<text x="164" y="107.5">11</text>
<text x="239.1" y="103" transform="rotate(-90 239.1 103)">1</text>
<text x="239.1" y="108.2" transform="rotate(-90 239.1 108.2)">2</text>
<text x="187.9" y="134.1" transform="rotate(-90 187.9 134.1)">1</text>
<text x="187.9" y="139.3" transform="rotate(-90 187.9 139.3)">2</text>
<text x="242.8" y="143.2" transform="rotate(-90 242.8 143.2)">1</text>
<text x="171.3" y="149.5">4</text>
<text x="242.8" y="148.5" transform="rotate(-90 242.8 148.5)">2</text>
<text x="140.4" y="153.2">2</text>
<text x="171.3" y="155">1</text>
<text x="140.4" y="156.8">3</text>
<text x="206.3" y="158.7">1</text>
<text x="224.4" y="158.7">8</text>
<text x="140.4" y="164.2">6</text>
<text x="140.4" y="167.8">5</text>
<text x="171.3" y="166">7</text>
<text x="206.3" y="162.3">2</text>
<text x="206.3" y="166">3</text>
<text x="224.4" y="166">6</text>
<text x="224.4" y="162.3">7</text>
<text x="242.8" y="167" transform="rotate(-90 242.8 167)">1</text>
<text x="206.3" y="169.6">4</text>
<text x="224.4" y="169.6">5</text>
<text x="242.8" y="172.2" transform="rotate(-90 242.8 172.2)">2</text>
<text x="139.5" y="178.8">10</text>
<text x="140.4" y="175.1">9</text>
<text x="171.3" y="177">8</text>
<text x="242.8" y="183.4" transform="rotate(-90 242.8 183.4)">1</text>
<text x="139.5" y="186.1">13</text>
<text x="139.5" y="189.8">12</text>
<text x="171.3" y="187.9">14</text>
<text x="242.8" y="188.7" transform="rotate(-90 242.8 188.7)">2</text>
<text x="171.3" y="193.4">11</text>
<text x="244.6" y="203.3" transform="rotate(-90 244.6 203.3)">2</text>
<text x="244.6" y="198.1" transform="rotate(-90 244.6 198.1)">1</text>
</g>
<g font-size="1.7" fill="#004080">
<text x="64.9" y="44.7">ADC_VREF__5</text>
<text x="64.9" y="46.5">ANAIN1__3</text>
<text x="158.4" y="64.8">VDD</text>
<text x="136.3" y="68.4">VINA-</text>
<text x="156.2" y="70.2">VOUTA</text>
<text x="136.3" y="72.1">VINA+</text>
<text x="136.3" y="79.4">VINB-</text>
<text x="136.3" y="83.1">VINB+</text>
<text x="156.2" y="81.2">VOUTB</text>
<text x="304.5" y="79.4">IO_1A_6/ADC1IN1/DIFFIO_RX_L1N</text>
<text x="304.5" y="81.2">IO_1A_7/ADC1IN2/DIFFIO_RX_L1P</text>
<text x="304.5" y="83.1">IO_1A_8/ADC1IN3/DIFFIO_RX_L3N</text>
<text x="304.5" y="84.9">IO_1A_10/ADC1IN4/DIFFIO_RX_L3P</text>
<text x="304.5" y="86.7">IO_1A_11/ADC1IN5/DIFFIO_RX_L5N</text>
<text x="304.5" y="88.5">IO_1A_12/ADC1IN6/DIFFIO_RX_L5P</text>
<text x="136.3" y="90.4">VINC-</text>
<text x="136.3" y="94">VINC+</text>
<text x="156.1" y="92.2">VOUTC</text>
<text x="304.5" y="90.4">IO_1A_13/ADC1IN7/DIFFIO_RX_L7N</text>
<text x="304.5" y="92.2">IO_1A_14/ADC1IN8/DIFFIO_RX_L7P</text>
<text x="304.5" y="95.8">IO_1B_21/DIFFIO_RX_L14N</text>
<text x="136.3" y="101.3">VIND-</text>
<text x="304.5" y="97.7">IO_1B_22/DIFFIO_RX_L14P</text>
<text x="304.5" y="99.5">IO_1B_24/DIFFIO_RX_L16N</text>
<text x="304.5" y="101.3">IO_1B_25/DIFFIO_RX_L16P</text>
<text x="136.3" y="105">VIND+</text>
<text x="156.1" y="103.2">VOUTD</text>
<text x="158.5" y="108.7">VSS</text>
<text x="143.6" y="154.4">VINA-</text>
<text x="165.7" y="150.7">VDD</text>
<text x="143.6" y="158">VINA+</text>
<text x="163.5" y="156.2">VOUTA</text>
<text x="143.6" y="165.4">VINB-</text>
<text x="163.5" y="167.2">VOUTB</text>
<text x="143.6" y="169">VINB+</text>
<text x="143.6" y="176.3">VINC-</text>
<text x="143.6" y="180">VINC+</text>
<text x="163.4" y="178.1">VOUTC</text>
<text x="143.6" y="187.3">VIND-</text>
<text x="143.6" y="191">VIND+</text>
<text x="163.4" y="189.1">VOUTD</text>
<text x="165.8" y="194.6">VSS</text>
</g>
<g font-size="1.6">
<text x="42" y="16">3V3</text>
<text x="178.6" y="38.4">3V3</text>
<text x="111" y="69.5">5V_IN</text>
<text x="259.5" y="95.4">1</text>
<text x="262.3" y="95.4">LED1</text>
<text x="259.5" y="101.1">1</text>
<text x="259.9" y="97.2">1</text>
<text x="259.9" y="99.1">1</text>
<text x="262.3" y="101.1">LED4</text>
<text x="262.6" y="97.2">LED2</text>
<text x="262.6" y="99.1">LED3</text>
<text x="182.3" y="128">3V3</text>
<text x="299.9" y="264.8">Title</text>
<text x="307.2" y="266.6">MAXPROLOGIC</text>
<text x="299.9" y="270.3">Size</text>
<text x="299.9" y="275.8">Date:</text>
<text x="301.8" y="272.1">C</text>
<text x="307.2" y="270.3">Document</text>
<text x="307.2" y="272.1">ETP-10M04-AF-S2-V3</text>
<text x="309.4" y="275.8">Wednesday, January 17, 2018</text>
<text x="315.9" y="270.3">Number</text>
<text x="336.5" y="275.8">Sheet</text>
<text x="345.7" y="275.8">3</text>
<text x="351.1" y="275.8">of</text>
<text x="356.6" y="275.8">6</text>
<text x="360.3" y="270.3">Rev</text>
<text x="362.1" y="272.1">3</text>
</g>
<g font-size="1.6" fill="#000080">
<text x="48.6" y="34.3">FB1</text>
<text x="48.6" y="36.5">600R/0.5A</text>
<text x="64.9" y="41.7">U4-12</text>
<text x="190" y="49">C7</text>
<text x="190" y="50.6">0.1uF</text>
<text x="136.6" y="59.2">U7</text>
<text x="243.2" y="61.8">C8</text>
<text x="243.2" y="63.6">470PF</text>
<text x="208.5" y="67.3">R8</text>
<text x="232.2" y="70.9">C9</text>
<text x="232.2" y="72.8">470PF</text>
<text x="304.5" y="76.4">U4-2</text>
<text x="64" y="81.9">HEADER_100_MIL_10X1</text>
<text x="80.6" y="78.6">J11</text>
<text x="217.6" y="85.9">470</text>
<text x="223.1" y="89.2">C10</text>
<text x="223.1" y="91.1">470PF</text>
<text x="232.2" y="103.8">C11</text>
<text x="232.2" y="105.7">470PF</text>
<text x="136.8" y="113.7">MCP6L04_TSSOP-14</text>
<text x="191.8" y="136.8">C12</text>
<text x="191.8" y="138.4">0.1uF</text>
<text x="143.9" y="145.2">U8</text>
<text x="235.9" y="144.1">C13</text>
<text x="235.9" y="145.9">470PF</text>
<text x="214" y="156.9">R9</text>
<text x="235.9" y="167.9">C14</text>
<text x="235.9" y="169.7">470PF</text>
<text x="223.1" y="175.5">470</text>
<text x="235.9" y="184.3">C15</text>
<text x="235.9" y="186.1">470PF</text>
<text x="144.1" y="199.7">MCP6L04_TSSOP-14</text>
<text x="237.7" y="198.9">C16</text>
<text x="237.7" y="200.8">470PF</text>
</g>
<g font-size="1.3">
<text x="38.4" y="1.4">5</text>
<text x="111.5" y="1.4">4</text>
<text x="184.7" y="1.4">3</text>
<text x="257.9" y="1.4">2</text>
<text x="331" y="1.4">1</text>
<text x=".5" y="37.3">D</text>
<text x="368" y="37.3">D</text>
<text x=".5" y="105.9">C</text>
<text x="368" y="105.9">C</text>
<text x=".5" y="174.5">B</text>
<text x="368" y="174.5">B</text>
<text x=".5" y="243">A</text>
<text x="368" y="243">A</text>
<text x="38.4" y="277.5">5</text>
<text x="111.5" y="277.5">4</text>
<text x="184.7" y="277.5">3</text>
<text x="257.9" y="277.5">2</text>
<text x="331" y="277.5">1</text>
</g>
</svg>
